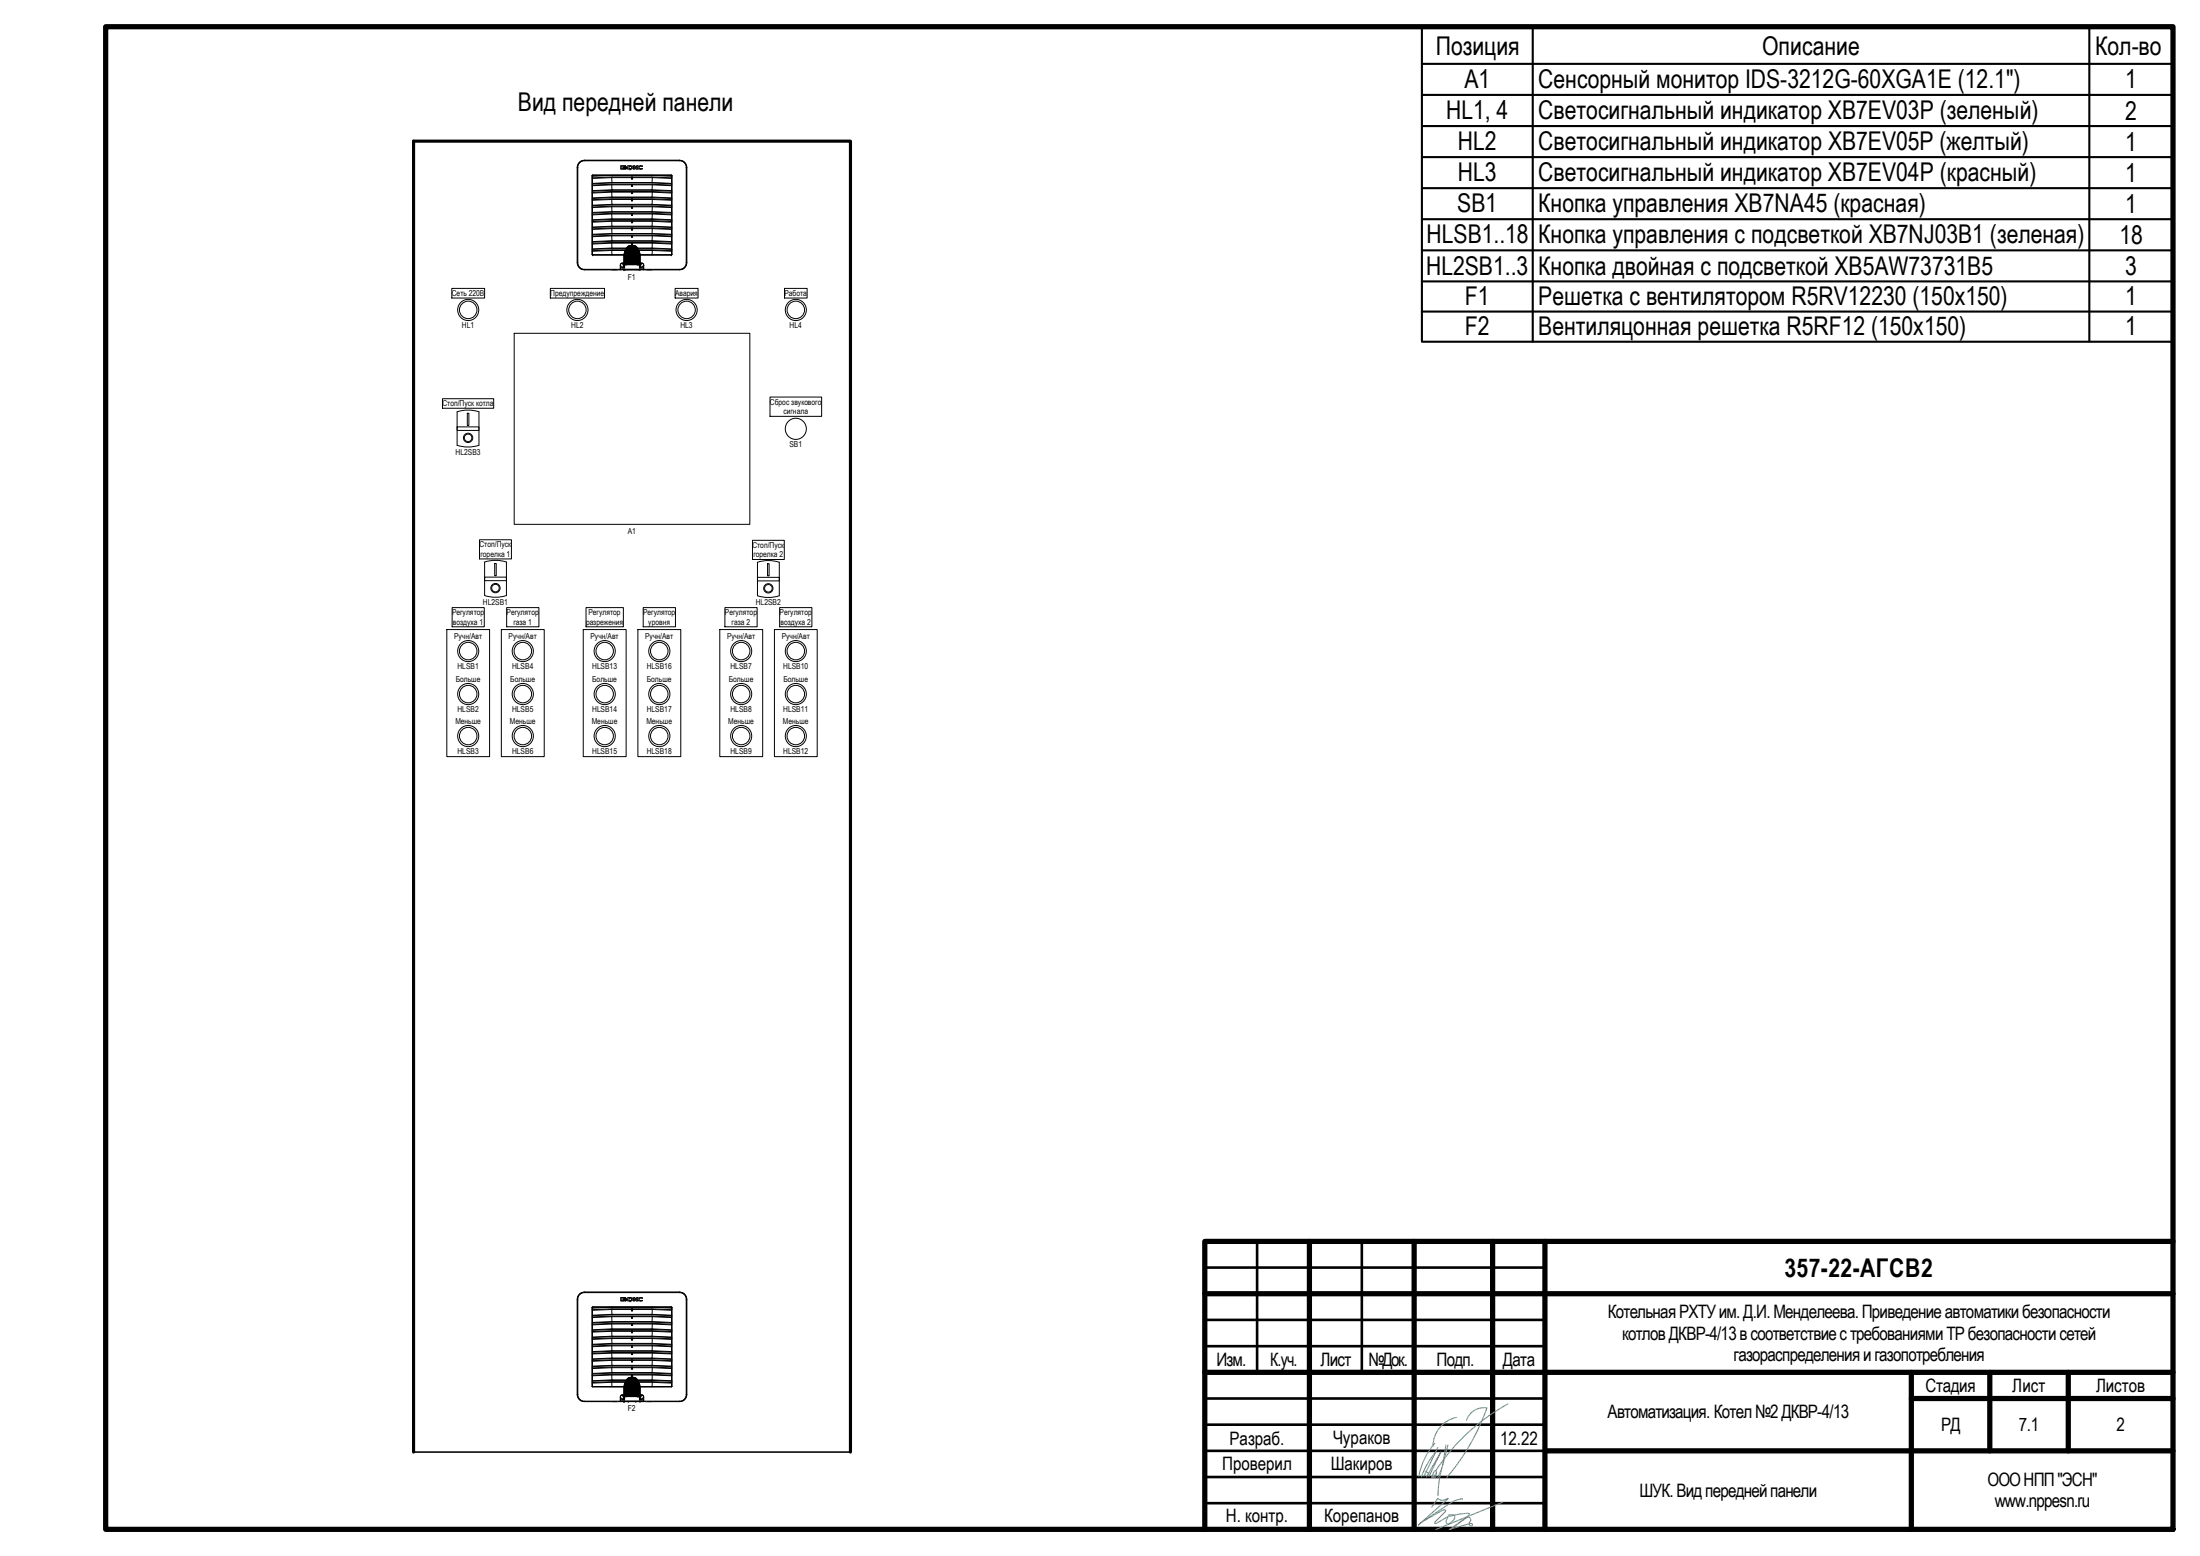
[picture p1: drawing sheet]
<svg xmlns="http://www.w3.org/2000/svg" width="420mm" height="297mm" viewBox="0 0 420 297" stroke-linecap="round" stroke-linejoin="round" font-family="sans-serif">
<g fill="none" stroke="#000" stroke-width="1">
<path d="M20.2 5.1h394.8v286.9h-394.8zM250.1 237v55M270.1 237v55M285.1 237v55M295.1 237v55M415 237h-184.9v55M230.1 247h184.9M230.1 262h184.9M295.1 277h119.9M365 262v30M365 267h50M380 262v15"/>
<path d="M395 262v15"/>
</g>
<path d="M240.1 237v25M260.1 237v25M230.1 242h65M230.1 252h65M230.1 257h65M230.1 267h65M230.1 277h65M230.1 272h65M230.1 287h65M230.1 282h65" fill="none" stroke="#000" stroke-width=".5"/>
<g fill="none" stroke="#3dad99" stroke-width=".2">
<path d="M274 275.5a13 13 0 0 0-3 6.4M274.2 277.2a15 15 0 0 0-2.7 4.8M274.6 276.3l-2.7 5.6M275.6 279.6a21.6 21.6 0 0 0-1 5.9M276.1 275.9l-.5 3.7M276.5 275.8l-.9 3.8M278.2 270.6a5.6 5.6 0 0 0-4.5 5.5M280.1 271.1a3.5 3.5 0 0 1 3.9-2.3 42.7 42.7 0 0 1-7.7 13.2M288 268a38.6 38.6 0 0 0-13.8 12.8M271.9 290.3l3.3-1.8 .7-.3 .1 .4-2 2v.2h.3l2.1-1.3 .1 .1-.3 .9 .1 .3 .3 .1 .8-.5a.73 .73 0 0 0 .1-1.2 .52 .52 0 0 0-.8 .2l3.4-.5h.5v.3l-3.7 2.8M272.2 281a.66 .66 0 0 1 .7 .7M272.9 281.9l2.3-4.7-2.8 4.8"/>
<path d="M274 280.8h.2a.99 .99 0 0 1-.5 1.3 1.01 1.01 0 0 1 .3-1.3zM274.1 281.6l-.4 .4h-.3l.2-.4M274.3 281l-.1 1.1M275.3 280.4l-.7 1.7M277 292l3.2-2.3a.46 .46 0 0 1 .5 0 .46 .46 0 0 1 .2 .6l-.3 .4a.36 .36 0 0 0 .1 .5 .36 .36 0 0 0 .5-.1l-.1-.2-.3-.1-4 1.2M279.3 286.2l-.1-.1-1.8 .6-6.5 4.4 5.7-5.1a1.59 1.59 0 0 1-2 .1l-1.2 1.6M287 286.8l-12.8 5.2"/>
</g>
<path d="M79 277.2v-250.3h83.4v250.3" fill="none" stroke="#000" stroke-width=".6"/>
<path d="M79 277.2h83.4" fill="none" stroke="#000" stroke-width=".3"/>
<g fill="none" stroke="#000" stroke-width=".19">
<path d="M110.2 31.9h.2M110.2 31.9l.1 18.3M110.4 31.9v18.3M111.6 30.6v.1M111.6 30.6l18.2 .1M111.6 30.6h18.2M111.6 30.6a1.37 1.37 0 0 0-1.4 1.3M111.6 30.7h18.2M111.6 30.7a1.25 1.25 0 0 0-1.2 1.2M111.6 30.6a1.33 1.33 0 0 0-1.3 1.3M113.1 33.5v15.1M113.1 33.5h.1"/>
<path d="M113.2 33.5h.1M113.2 33.5h15M113.2 33.4h15M113.2 33.4v.1M113.2 33.5h-.1M113.2 33.4l-.1 .1M116.8 35.3h3.8M116.8 36.7h3.8M116.8 33.9h3.8M116.8 39.5h3.8M116.8 33.9l.1 .9M116.8 39.5l.1 .9"/>
<path d="M116.8 35.3l.1 .9M116.8 38.1l.1 .9M116.8 36.7l.1 .9M116.8 33.9l-3.7 .2M116.8 39.5l-3.7 .1M116.8 35.3l-3.7 .2M116.8 38.1l-3.7 .1M116.8 36.7l-3.7 .2M116.8 38.1h3.8M116.9 34.8v.1M116.9 36.2v.1M116.9 39v.1"/>
<path d="M116.9 37.6v.1M116.9 37.7h7.6M116.9 36.3h7.6M116.9 39.1h7.6M116.9 34.9h7.6M116.9 34.8l-3.8 .3 3.8-.2M116.9 36.2l-3.8 .2v.1l3.8-.2M116.9 34.8h7.6M116.9 36.2h7.6M116.9 39h7.6M116.9 37.6h7.6M116.9 33.5h.1"/>
<path d="M116.9 37.6l-3.8 .2v.1l3.8-.2M116.9 39l-3.8 .3 3.8-.2M116.9 33.5l-3.8 .2M118.5 31.7h1h-.7v.5h.3l-.1-.3 .4 .2 .3-.1v.2l-.2 .1h-.9zM119 32.1l.4 .1M119 32l.4 .2M119.1 31.9l.1-.1a.24 .24 0 0 1 .3 0 .24 .24 0 0 1 .1 .2M119.1 31.9v.1M119.1 32l.3-.1 .2 .1M119.1 31.9l.3-.1 .3 .2M119.2 32.2h.1M119.3 32.2h.1"/>
<path d="M119.4 32h-.2h.3M119.4 32.2h.2M119.4 31.9l-.3 .1M119.4 31.9l.2 .1M119.6 32h.1M119.6 32h-.1M119.7 32.1l-.3 .1M119.7 32l-.3 .2M119.9 31.6h.4a.36 .36 0 0 1 .6 .4 .36 .36 0 0 1-.6 .3h-.4zM120.1 31.7l.5 .1a.3 .3 0 0 1-.1 .4 .3 .3 0 0 1-.4 0zM120.3 32.3h.1M120.6 33.8h.1"/>
<path d="M120.6 35.2h.1M120.6 38h.1M120.6 39.4h.1M120.6 36.6h.1M120.6 38h.2M120.6 36.6h.2M120.6 39.4h.2M120.6 35.2h.2M120.6 33.8v.4h.2v-.4M120.6 33.8l-7.5 .2M120.6 33.8h.2M120.8 33.8h.1"/>
<path d="M120.8 35.2v.4h-.2v-.4l-7.5 .1M120.8 38v.4h-.2v-.4l-7.5 .1M120.8 39.4v.4h-.2v-.5l-7.5 .2M120.8 36.6h.1M120.8 35.3h3.8M120.8 36.7h3.8M120.8 33.9h3.8M120.8 39.5h3.8M120.8 35.2h3.7l3.8 .1M120.8 38h3.7l3.8 .1M120.8 39.4l3.7-.1 3.8 .2M120.8 33.8l7.5 .2"/>
<path d="M120.8 38.1h3.8M121 31.6h.2v.3l.6-.3-.4 .3 .4 .4h-.3l-.3-.3v.3h-.2zM122.4 32.2h.1M122.6 32.2h.1M122.6 32.2h-.2M122.7 32.2a.43 .43 0 0 1-.6 .1 .43 .43 0 0 1-.2-.6l.5-.1 .3 .1-.1 .1a.3 .3 0 0 0-.5 0 .3 .3 0 0 0 .3 .4M124.5 39.1l3.8 .1M124.5 37.7l3.8 .2v-.1M124.5 36.3l3.8 .2v-.1M124.5 34.9l3.8 .1M124.5 37.6v.1M124.5 36.2v.1"/>
<path d="M124.5 39v.1M124.5 34.8v.1M124.5 37.6l3.8 .2M124.5 36.2l3.8 .2M124.5 39l3.8 .2M124.5 34.8l3.8 .2M124.5 33.5h.1M124.5 33.5l3.8 .2M124.6 36.7l-.1 .9M124.6 38.1l-.1 .9M124.6 35.3l-.1 .9M124.6 33.9l-.1 .9"/>
<path d="M124.6 39.5l-.1 .9M124.6 36.7l3.7 .2M124.6 38.1l3.7 .1M124.6 35.3l3.7 .2M124.6 33.9l3.7 .2M124.6 39.5l3.7 .1M128.2 33.5h.1M128.2 33.4l.1 .1M128.2 33.4v.1M128.3 38.2v1M128.3 39.6v1M128.3 36.9v.9"/>
<path d="M128.3 34.1v.9M128.3 35.5v.9M128.3 33.5h.1M128.3 33.5v15.1M128.3 34v.1M128.3 35.4v.1M128.3 36.8v.1M128.3 38.2h.1M128.3 39.6h.1M128.3 36.7l-7.5-.1v.4h-.2v-.4l-7.5 .1M129.8 30.6h.1M129.8 30.6a1.37 1.37 0 0 1 1.4 1.3"/>
<path d="M129.8 30.7a1.25 1.25 0 0 1 1.3 1.2M129.8 30.6a1.33 1.33 0 0 1 1.3 1.3M131.1 31.9v18.3M131.2 31.9l-.1 18.3M131.2 31.9h-.1M86.3 55.1h6.3v1.8h-6.3zM105.1 55.1h10.4v1.8h-10.4zM110.2 50.2h.2M110.2 50.2a1.34 1.34 0 0 0 1.4 1.3M110.3 50.2a1.32 1.32 0 0 0 1.3 1.3h6.9M110.4 50.2a1.25 1.25 0 0 0 1.2 1.2M111.6 51.4v.1"/>
<path d="M111.6 51.5h18.2M113.1 48.6l.1 .1M113.1 48.6h.1M113.1 46.5l3.8-.2h7.6l3.8 .2M113.2 48.6h.1M113.2 48.7h5.9M113.2 48.6v.1M116.8 47.8l.1 .8M116.8 42.2h3.8M116.8 43.6h3.8M116.8 45h3.8M116.8 47.8l-3.7 .2"/>
<path d="M116.8 40.9l.1 .9M116.8 43.6l.1 1M116.8 46.4l.1 .9M116.8 45l.1 1M116.8 42.2l.1 1M116.8 40.9l-3.7 .1M116.8 43.6l-3.7 .2M116.8 46.4l-3.7 .2M116.8 45l-3.7 .2M116.8 42.2l-3.7 .2M116.8 46.4h3.8M116.8 40.9h3.8"/>
<path d="M116.9 41.9h7.6M116.9 46.1h7.6M116.9 40.4v.1M116.9 41.8v.1M116.9 44.6v.1M116.9 47.3v.2M116.9 46v.1M116.9 43.2v.1M116.9 43.3h7.6M116.9 44.7h7.6M116.9 40.5h7.6M116.9 40.4l-3.8 .2v.1l3.8-.2"/>
<path d="M116.9 41.8l-3.8 .2v.1l3.8-.2M116.9 44.6l-3.8 .1v.1l3.8-.1M116.9 47.3l-3.8 .3 3.8-.1M116.9 47.5h2.7M116.9 47.3h2.8M116.9 44.6h7.6M116.9 40.4h7.6M116.9 46h7.6M116.9 43.2h7.6M116.9 41.8h7.6M116.9 43.2l-3.8 .2 3.8-.1M116.9 46l-3.8 .1v.1l3.8-.1"/>
<path d="M118.5 51.5h.1M118.5 50.7h.1M118.5 50.7v.8M118.5 51.4h-6.9M118.5 50.7l.3 .4M118.5 50.7v.7M118.5 51.4l.1 .1M118.8 51.4l.4 .1M118.8 51.1h.4M118.8 51.1v.3M118.8 51.4h-.3M118.8 50.3l-.2 .1-.1 .3"/>
<path d="M118.8 50.2v.1M118.8 50.2l-.3 .1v.4M118.8 50.3l.3 .4M118.8 50.3h.3M118.8 50.2h.3M118.9 51.5h-.3M119.1 50.2v.1M119.1 50.7v.1M119.1 50.3v.4M119.1 50.8l.1 .1M119.1 50.8l-.3 .3M119.1 50.8h.1"/>
<path d="M119.1 48.6h.1M119.1 50.1h.1M119.1 50.1v.1M119.1 48.7v1.4M119.2 50.9v.2M119.2 51.1v.3h3v-.3M119.2 51.1h.1M119.2 50.9l.1 .2M119.2 51.5h3M119.2 51.5h.2M119.2 51.5h.1M119.2 50.1l-.1 .2"/>
<path d="M119.2 48.6l-.1 .1M119.2 50.1v.5l-.1 .1M119.2 48.6h.1M119.2 50.1h.1M119.2 50.7v.2M119.2 48.6v2.1M119.2 48.6h-6M119.2 50.7l-.1 .1M119.2 48.3h.1M119.2 48.3v.3M119.2 50.9h.1M119.3 50.1h.1l-.1 .2"/>
<path d="M119.3 50.1v1M119.3 48.3h-.1M119.3 48.3h.1M119.3 48.3v1.8M119.3 50.3l.2 .2M119.3 48.3v2M119.3 48l-.1 .6M119.3 48h.1M119.4 48l-.1 .3M119.4 48l-.2 .3M119.4 50.3l.1 .2M119.4 50.3h.1"/>
<path d="M119.4 48.3v2M119.4 48v2.3M119.4 48h.1M119.4 50.3l.2 .1M119.5 47.8h-2.7M119.5 47.8h.1M119.5 47.8l-.1 .2M119.5 48v2.3M119.5 47.7l-6.4 .2M119.5 50.3l.1 .1M119.5 47.7l-.2 .3M119.5 50.5h2.3"/>
<path d="M119.5 50.5h.1M119.6 49h.1M119.6 47.8l-.1 .2M119.6 48.5h2.2zM119.6 50.2l2.2 .1zM119.6 50.4h2.2M119.6 50l2.2 .1zM119.6 49.1h2.2M119.6 48h2.2zM119.6 48.7h2.2M119.6 49.8h2.2M119.6 49.3h2.2"/>
<path d="M119.6 49v.2h2.2M119.6 49.7v.2h2.2v-.2M119.6 49.5v.2M119.6 47.9v.2h2.2M119.6 48.3l2.2 .1M119.6 49h2.2M119.6 49.5h2.2M119.6 49l2.2 .1M119.6 49.5l2.2 .1M119.6 49.8v.6M119.6 50.4h.1M119.6 47.9v.1"/>
<path d="M119.6 48.3v.4M119.6 47.9h2.2M119.6 49.6h2.2zM119.6 48v.3M119.6 49.1v.2M119.6 48.4v.2h2.2M119.6 49.3v.4M119.6 48.7v.4M119.6 47.5l-.1 .2M119.7 47.8h2M119.7 47.8l-.1 .1M119.7 47.7h2"/>
<path d="M119.7 47.7v.1M119.7 47.7l-.1 .2M119.7 47.3l-.1 .2M119.7 47.2l-.3 .8M119.7 47.3l-.2 .5M119.7 47.2v.1M119.7 47.6v.1zM119.7 47.3h.1M119.8 47.6h1.8M119.8 47.3h.1M119.8 47.3l-.2 .5M119.8 47.5l1.8 .1"/>
<path d="M119.8 47.5v.1M119.8 47.5h.1M119.9 47.5h1.6M119.9 47.3v.2M119.9 47.3l1.6 .1M119.9 47.3h1.6M119.9 47.3h.1M120 50.5h1.4M120 51.5h.1M120 47.2h1.4M120.1 47.1l-.1 .1M120.1 47.1h.1"/>
<path d="M120.1 47.1v.1M120.1 47.1h1.2M120.1 47.2h-.1M120.1 47.2h1.2M120.1 47.1h.2h-.2M120.3 47.1h.8M120.4 46.9h.1M120.4 47h.6M120.4 46.9l-.4 .1-.3 .2M120.4 46.9l-.7 .4M120.4 47l-.6 .3M120.4 46.9v.1"/>
<path d="M120.4 46.9l-.7 .3M120.6 42.2h.2M120.6 43.6h.1M120.6 42.2v.3h.2v-.4l7.5 .2M120.6 46.4h.1M120.6 45h.1M120.6 44.9v.4h.2v-.3M120.6 46.3v.4h.2v-.4M120.6 43.6h.2M120.6 40.8h.2M120.6 42.2l-3.7-.1-3.8 .2M120.6 40.8l-3.7-.1-3.8 .2"/>
<path d="M120.6 46.4h.2M120.6 45h.2M120.8 43.6v.3h-.2v-.4l-7.5 .2M120.8 42.2h.1M120.8 46.4h.1M120.8 40.8v.3h-.2v-.3M120.8 44.9v.1M120.8 42.2h3.8M120.8 43.6h3.8M120.8 45h3.8M120.8 40.8l3.7-.1 3.8 .3M120.8 43.6l3.7-.1 3.8 .2"/>
<path d="M120.8 46.4h3.8M120.8 40.9h3.8M121 46.9l.4 .1 .2 .3M121 47l.6 .3M121 46.9v.1M121 46.9l.4 .1 .3 .2M121 46.9h-.6M121 46.9l.7 .3M121.1 47.1h.2M121.2 47.1h.1M121.3 47.1h.1M121.3 47.1v.1"/>
<path d="M121.3 47.2h.1M121.3 47.1l.1 .1M121.4 51.5h.1M121.5 47.3h.1M121.5 47.3v.1M121.5 47.4v.1M121.5 47.3v.2M121.6 47.5h.1M121.6 47.3l.2 .5M121.6 47.6h.1M121.6 47.5l.1 .1M121.6 47.3l.3 .5"/>
<path d="M121.6 47.3h.1M121.7 47.2l.3 .8M121.7 47.2l-.1 .1M121.7 47.2v.1M121.7 47.6h.1M121.7 47.7l.1 .2M121.7 47.7v.1M121.7 47.3l.1 .2M121.7 47.3h2.8M121.7 47.8h-2M121.7 47.8h.1M121.7 47.8l.1 .1"/>
<path d="M121.8 47.5h6.5M121.8 47.5l.1 .2M121.8 47.9h.1M121.8 48.9h-2.2M121.8 48.8v.2M121.8 48.4v.2M121.8 49v.1M121.8 50.2h.1M121.8 48.2v.3M121.8 48.7v.1M121.8 49.1v.1M121.8 49.3v.2"/>
<path d="M121.8 49.8v.2M121.8 48.2l-2.2 .1M121.8 50v.1h-2.2v-.2h2.2v.2M121.8 48.5v.1M121.8 49.1h.1M121.8 47.9v.2M121.8 48.9l-2.2-.1v.2M121.8 50.2h-2.2v.2M121.8 48.2h-2.2v.1M121.8 49.3h-2.2v.2M121.8 48.7l-2.2-.1v.1l2.2 .1M121.8 48.9v.1"/>
<path d="M121.8 48.2v.1M121.8 48.6v.2M121.8 49.5v.2M121.8 48.7h-2.2M121.8 49.8h-2.2M121.8 49.3h-2.2M121.8 49.6v.1h-2.2M121.8 50.4v.1M121.8 50.2v.2M121.8 50.2v.2h-2.2M121.8 47.8l.1 .2M121.8 50.5h.1"/>
<path d="M121.9 47.7l6.4 .2M121.9 48v2.3M121.9 50.3l-.1 .1M121.9 50.3h.1M121.9 48h.1M121.9 47.7l.2 .3M121.9 47.8h2.7M121.9 47.8l.1 .2M121.9 47.8h-.1M122 48h.1M122 48v2.3M122 51.5h.2"/>
<path d="M122 50.3l-.2 .2M122 50.1h.1M122 48.3h.1M122 50.3h.1M122 48.3v2M122 48l.1 .3M122 48l.2 .3M122.1 48.3h.1M122.1 48.3h-.1M122.1 48l.1 .6M122.1 48.3v1.8M122.1 50.3l-.3 .2"/>
<path d="M122.1 50.1v.2M122.1 48.3v.3M122.1 48.6v1.5M122.1 51.1h.1M122.1 48.6h.1M122.2 48.3h-.1M122.2 50.9l-.1 .2M122.2 48.3v.3M122.2 48.3h.1M122.2 50.9h.1M122.2 50.1l-.1 1M122.2 48.6v2.1"/>
<path d="M122.2 50.7v.2M122.2 48.6h6M122.2 50.7l.1 .1M122.2 48.6v.1M122.2 50.1l.1 .2M122.2 48.6l.1 .1M122.2 48.7h.1M122.2 50.1h.1M122.2 48.7v1.4M122.2 50.1v.5l.1 .1M122.2 48.6h.1M122.2 51.5h-.2"/>
<path d="M122.2 51.5h.1M122.2 51.1h.4M122.2 51.5h.3M122.2 50.9v.2M122.3 48.7h5.9M122.3 50.1v.1M122.3 48.7v1.4M122.3 50.8l-.1 .1M122.3 50.8l.3 .3M122.3 50.8h.1M122.3 50.2v.1M122.3 50.3v.4"/>
<path d="M122.3 50.7v.1M122.3 50.3h.3M122.3 50.2h.3M122.5 51.5h.3M122.6 50.3l.2 .1 .1 .3M122.6 50.2l.3 .1v.4M122.6 50.2v.1M122.6 50.3l-.3 .4M122.6 51.4l-.4 .1M122.6 51.4l-.1 .1M122.6 51.1v.3M122.6 51.4h.3"/>
<path d="M122.8 51.5h.1M122.9 51.4h6.9M122.9 50.7h.1M122.9 50.7l-.3 .4M122.9 50.7v.7M122.9 51.4l-.1 .1M122.9 50.7v.8M124.5 46.1l3.8 .1v-.1M124.5 41.9l3.8 .2v-.1M124.5 41.8l3.8 .2M124.5 44.7l3.8 .1v-.1M124.5 43.3h3.8"/>
<path d="M124.5 40.5l3.8 .2v-.1M124.5 41.8v.1M124.5 46v.1M124.5 43.2v.1M124.5 44.6v.1M124.5 40.4v.1M124.5 47.3v.2M124.5 46l3.8 .1M124.5 43.2l3.8 .1M124.5 44.6l3.8 .1M124.5 40.4l3.8 .2M124.5 47.3l3.8 .2"/>
<path d="M124.6 47.8l-.1 .8M124.6 47.8l3.7 .2M124.6 40.9l-.1 .9M124.6 45l-.1 1M124.6 42.2l-.1 1M124.6 43.6l-.1 1M124.6 46.4l-.1 .9M124.6 40.9l3.7 .1M124.6 45l3.7 .2M124.6 42.2l3.7 .2M124.6 43.6l3.7 .2M124.6 46.4l3.7 .2"/>
<path d="M128.2 48.6h.1M128.2 48.6v.1M128.3 46.6v.9M128.3 45.1v.1M128.3 45.2v.9M128.3 42.4v.9M128.3 43.8v.9M128.3 41v1M128.3 48v.6M128.3 42.3v.1M128.3 43.7v.1M128.3 46.5v.1"/>
<path d="M128.3 47.9v.1M128.3 45.1h.1M128.3 45.1l-3.8-.2h-7.6l-3.8 .2M128.3 48.6h.1M128.3 48.6h-.1M128.3 48.6l-.1 .1M128.9 55.1h4.4v1.8h-4.4zM129.8 51.4v.1M131.1 50.2a1.25 1.25 0 0 1-1.3 1.2M131.1 50.2a1.32 1.32 0 0 1-1.3 1.3h-6.9M131.2 50.2h-.1M131.2 50.2a1.34 1.34 0 0 1-1.4 1.3"/>
<path d="M149.8 55.1h4.3v1.8h-4.3zM84.5 76.1h9.8v1.8h-9.8zM87.3 78.6l1.8-.3h1.2l1.2 .3v6.4l-1.2 .3h-1.2l-1.8-.3zM89.2 78.9h.3v2.3h-.3zM98.2 63.6h45v36.5h-45zM147.1 75.8h9.8v3.7h-9.8zM87.3 81.5h4.2v.7h-4.2zM86.3 116h6.2v3.7h-6.2zM91.6 103h6.1v3.7h-6.1zM92.6 110.2h4.1v.6h-4.1zM92.6 107.3l1.7-.3h1.2l1.2 .3v6.4l-1.2 .3h-1.2l-1.7-.3zM94.5 107.6h.3v2.3h-.3z"/>
<path d="M96.8 116h6.1v3.7h-6.1zM111.9 116h7.2v3.7h-7.2zM122.8 116h6.2v3.7h-6.2zM138.4 116h6.2v3.7h-6.2zM143.7 103.1h6.1v3.7h-6.1zM144.7 110.2h4.1v.7h-4.1zM144.7 107.3l1.7-.3 1.3 .1 1.1 .2v6.4l-1.1 .3-1.3 .1-1.7-.4zM146.6 107.6h.3v2.3h-.3zM148.9 116h6.2v3.7h-6.2zM85.3 120.2h8.2v24.2h-8.2zM95.7 120.2h8.2v24.2h-8.2zM111.4 120.2h8.2v24.2h-8.2z"/>
<path d="M121.8 120.2h8.2v24.2h-8.2zM137.5 120.2h8.2v24.2h-8.2zM147.9 120.2h8.2v24.2h-8.2zM110.3 248l-.1 18.2M110.4 248h-.2M110.4 248v18.2M111.6 246.7v.1M111.6 246.7h18.2M111.6 246.7a1.37 1.37 0 0 0-1.4 1.3M111.6 246.8a1.24 1.24 0 0 0-1.2 1.2M111.6 246.8h18.2M113.1 249.6h.1"/>
<path d="M113.1 249.6v15M113.1 252.8l7.5-.2v.4h.2v-.4l7.5 .2M113.1 255.6l3.8-.2h7.6l3.8 .2M113.1 251.4l7.5-.2v.5h.2v-.5l7.5 .2M113.1 250l3.8-.1h7.6l3.8 .1v.1M113.2 249.5h.1M113.2 249.5h15M113.2 249.5l-.1 .1M116.8 250l.1 .9M116.8 256.9l.1 1M116.8 255.5l.1 1M116.8 259.7l.1 .9"/>
<path d="M116.8 251.4l.1 .9M116.8 254.1l.1 1M116.8 258.3l.1 .9M116.8 252.8l.1 .9M116.8 251.4h7.8M116.8 250l-3.7 .1M116.8 256.9l-3.7 .2M116.8 255.5l-3.7 .2M116.8 259.7l-3.7 .2M116.8 251.4l-3.7 .1M116.8 254.1l-3.7 .2M116.8 258.3l-3.7 .2"/>
<path d="M116.8 252.8l-3.7 .1M116.8 256.9h3.8M116.8 254.1h3.8M116.8 252.8h3.8M116.8 258.3h3.8M116.8 250h3.8M116.8 259.7h3.8M116.8 255.5h3.8M116.9 258h7.6M116.9 253.8h7.6M116.9 252.4h7.6M116.9 250.9v.1"/>
<path d="M116.9 256.5v.1M116.9 257.9v.1M116.9 252.3v.1M116.9 255.1v.1M116.9 259.2v.2M116.9 253.7v.1M116.9 255.2h7.6M116.9 251h7.6M116.9 259.4h7.6M116.9 256.6h7.6M116.9 250.9l-3.8 .3 3.8-.2M116.9 252.3l-3.8 .2v.1l3.8-.2"/>
<path d="M116.9 256.5l-3.8 .1v.1l3.8-.1M116.9 257.9l-3.8 .1v.1l3.8-.1M116.9 249.5v.1M116.9 250.9h7.6M116.9 252.3h7.6M116.9 256.5h7.6M116.9 259.2h7.6M116.9 257.9h7.6M116.9 255.1h7.6M116.9 253.7h7.6M116.9 249.6h7.6M116.9 253.7l-3.8 .2v.1l3.8-.2"/>
<path d="M116.9 255.1l-3.8 .2 3.8-.1M116.9 259.2l-3.8 .3 3.8-.1M116.9 249.6l-3.8 .1M118.5 247.8h1h-.7v.5h.3l-.1-.3a.47 .47 0 0 0 .7 0v.2l-.2 .1h-.9zM119 248.1l.4 .2M119 248.1l.4 .1M119.1 248l.2-.1 .4 .1M119.2 248.1h.4zM119.2 248.3h.2M119.4 248.2h.2M119.5 247.8h.1M119.6 248.1h.1"/>
<path d="M119.6 248h-.5M119.6 248v.1M119.7 248l-.1-.1a.25 .25 0 0 0-.3-.1 .25 .25 0 0 0-.2 .3h.5M119.7 248.1l-.3 .2M119.7 248.1l-.3 .1M119.9 247.7h.4a.36 .36 0 0 1 .6 .3 .36 .36 0 0 1-.6 .3h-.4zM120.1 247.8l.5 .1a.31 .31 0 0 1-.1 .4 .31 .31 0 0 1-.4 0zM120.3 248.3h.1M120.6 258.2l.2 .1M120.6 254.1h.2M120.6 252.7h.2M120.6 249.9h.1"/>
<path d="M120.6 259.7h.1M120.6 251.3h.1M120.6 258.3v.3h.2v-.4l7.5 .2M120.6 254.1h.1M120.6 255.5h.1M120.6 255.4v.4h.2v-.3M120.6 252.7h.1M120.6 259.6l.2 .1M120.6 256.8h.2M120.6 251.3h.2M120.6 249.9v.4h.2v-.4M120.6 256.9l-3.7-.1-3.8 .2"/>
<path d="M120.6 258.3l-3.7-.1-3.8 .2M120.6 249.9h.2M120.6 256.9h.2M120.6 255.5h.2M120.8 249.9h.1M120.8 259.7v.3h-.2v-.4l-7.5 .2M120.8 258.3h.1M120.8 254.1v.3h-.2v-.4l-7.5 .2M120.8 256.9v.3h-.2v-.3M120.8 252.7h.1M120.8 255.4v.1M120.8 254.1l3.7-.1 3.8 .2"/>
<path d="M120.8 256.9l3.7-.1 3.8 .2M120.8 259.7l3.7-.1 3.8 .2M120.8 256.9h3.8M120.8 254.1h3.8M120.8 252.8h3.8M120.8 258.3h3.8M120.8 250h3.8M120.8 259.7h3.8M120.8 255.5h3.8M121 247.7h.2v.3l.6-.3-.4 .3 .4 .3h-.3l-.3-.2v.2h-.2zM122.4 248.3h.1M122.6 248.2l-.2 .1"/>
<path d="M122.6 248.2h.1M122.7 248.2a.47 .47 0 0 1-.6 .2 .47 .47 0 0 1-.3-.5l.5-.2h.4l-.1 .2a.3 .3 0 0 0-.5-.1 .3 .3 0 0 0 .3 .5M124.5 258l3.8 .1v-.1M124.5 255.2h3.8M124.5 253.8l3.8 .2v-.1M124.5 252.4l3.8 .2v-.1M124.5 257.9l3.8 .1M124.5 253.7l3.8 .2M124.5 252.3l3.8 .2M124.5 255.1l3.8 .1M124.5 259.4h3.8M124.5 256.6l3.8 .1v-.1"/>
<path d="M124.5 251l3.8 .1M124.5 257.9v.1M124.5 253.7v.1M124.5 252.3v.1M124.5 255.1v.1M124.5 250.9v.1M124.5 259.2v.2M124.5 256.5v.1M124.5 250.9l3.8 .2M124.5 259.2l3.8 .2M124.5 256.5l3.8 .1M124.5 249.5v.1"/>
<path d="M124.5 249.6l3.8 .1M124.6 256.9l-.1 1M124.6 252.8l-.1 .9M124.6 254.1l-.1 1M124.6 251.4l-.1 .9M124.6 250l-.1 .9M124.6 258.3l-.1 .9M124.6 259.7l-.1 .9M124.6 255.5l-.1 1M124.6 256.9l3.7 .2M124.6 252.8l3.7 .1M124.6 254.1l3.7 .2"/>
<path d="M124.6 251.4l3.7 .1M124.6 250l3.7 .1M124.6 258.3l3.7 .2M124.6 259.7l3.7 .2M124.6 255.5l3.7 .2M128.2 249.5h.1M128.2 249.5l.1 .1M128.2 249.5l.1 15.1M128.3 258.4v.1M128.3 258.5v.9M128.3 259.9v.9M128.3 257.1v.9"/>
<path d="M128.3 254.3v.9M128.3 255.7v.9M128.3 252.9v1M128.3 250.1v1M128.3 251.5v1M128.3 249.6h.1M128.3 251.4v.1M128.3 252.8v.1M128.3 254.2v.1M128.3 255.6v.1M128.3 257v.1M128.3 259.8v.1"/>
<path d="M128.3 258.4h.1M128.3 249.6v15M129.8 246.8l-18.2-.1a1.33 1.33 0 0 0-1.3 1.3M129.8 246.7a1.33 1.33 0 0 1 1.3 1.3M129.8 246.7a1.37 1.37 0 0 1 1.4 1.3M129.8 246.8a1.24 1.24 0 0 1 1.3 1.2M131.1 248h.1M131.1 248v18.2M131.1 248l.1 18.2M110.2 266.2a1.34 1.34 0 0 0 1.4 1.4M110.3 266.2a1.32 1.32 0 0 0 1.3 1.3M110.4 266.2h-.2"/>
<path d="M110.4 266.2a1.25 1.25 0 0 0 1.2 1.3M111.6 267.5v.1M111.6 267.5h18.2M113.1 264.6l.1 .2M113.1 264.6h.1M113.1 262.5l7.5-.1v.4h.2v-.4h3.7l3.8 .2M113.1 264.6l.1 .1M113.1 261.1l7.5-.1v.4h.2v-.4l7.5 .1M113.2 264.7h.1M113.2 264.7v.1M113.2 264.8h5.9M116.8 263.9l.1 .8h-3.7"/>
<path d="M116.8 262.5l.1 .9M116.8 261.1l.1 .9M116.8 261.1h7.8M116.8 262.5l-3.7 .1M116.8 261.1l-3.7 .2M116.8 262.5h3.8M116.8 263.9l-3.7 .1M116.8 263.9h2.6M116.9 262.1h7.6M116.9 260.6v.1M116.9 263.4v.1M116.9 262v.1"/>
<path d="M116.9 260.7h7.6M116.9 260.6l-3.8 .2v.1l3.8-.2M116.9 263.4l-3.8 .3 3.8-.2M116.9 263.5h2.7M116.9 263.4h2.8M116.9 260.6h7.6M116.9 262h7.6M116.9 262l-3.8 .2v.1l3.8-.2M118.5 266.7h.1M118.5 266.7v.8h.1M118.5 267.5h-6.9M118.5 266.7l.3 .5"/>
<path d="M118.5 266.7v.8M118.5 267.5h.1M118.8 267.5h.4M118.8 267.2h.4M118.8 267.2v.3M118.8 267.5h-.3M118.8 266.3l-.2 .1-.1 .3M118.8 266.3h.1M118.8 266.3l-.3 .1v.3M118.8 266.3l.3 .4M118.8 266.3h.3M118.9 267.5h-.3"/>
<path d="M119.1 266.3h.1M119.1 266.7v.1M119.1 266.3v.4M119.1 266.9l.1 .1M119.1 266.9l-.3 .3M119.1 266.8v.1M119.1 264.7h.1M119.1 266.2h.1M119.1 266.2v.1M119.1 264.8v1.4M119.2 267v.2M119.2 267.2v.3h3v-.3"/>
<path d="M119.2 267.2h.1M119.2 267l.1 .2M119.2 267.5h3M119.2 267.5h.1M119.2 267.5h.2M119.2 266.2l-.1 .1M119.2 264.7l-.1 .1M119.2 266.2v.4l-.1 .1M119.2 264.7h.1M119.2 266.2h.1M119.2 266.8v.1M119.2 264.7v2.1"/>
<path d="M119.2 264.7h-6M119.2 266.8l-.1 .1M119.2 266.7l-.1 .1M119.2 264.4h.1M119.2 266.9l.1 .3M119.2 264.4v.3M119.2 266.9v.1M119.3 266.2h.1l-.1 .2M119.3 266.2v1M119.3 264.7h-.1M119.3 264.4h-.1M119.3 264.4h.1"/>
<path d="M119.3 264.4v1.8M119.3 266.4l.2 .2M119.3 264.4v2M119.3 264.1l-.1 .6M119.4 264.1h.1M119.4 264.1l-.1 .3M119.4 264.1l-.2 .3M119.4 266.4l.1 .1M119.4 266.4h.1M119.4 264.4v2M119.4 264v2.4M119.4 264h.1"/>
<path d="M119.4 267.5h-.2M119.5 263.8l-.2 .3M119.5 263.8h.1M119.5 263.8l-.1 .2M119.5 263.8l.1 .1M119.5 266.4v.1l.1-.1M119.5 263.8l-6.4 .1M119.5 264v2.4M119.5 266.4h.1M119.5 266.6h2.3M119.5 266.5v.1M119.5 266.5h2.3"/>
<path d="M119.5 266.5h.1M119.6 264.8l2.2 .1M119.6 263.9l-.1 .1M119.6 264.5l2.2 .1zM119.6 266.3l2.2 .1zM119.6 265h2.2zM119.6 264.8v.4M119.6 266.4h2.2M119.6 266.1h2.2zM119.6 265.2h2.2M119.6 264.7h2.2M119.6 265.9h2.2"/>
<path d="M119.6 265.4h2.2M119.6 264.1h2.2M119.6 264.6h2.2M119.6 266h2.2M119.6 264.2h2.2M119.6 265.6h2.2M119.6 264l2.2 .1M119.6 265.9v.5M119.6 264v.1M119.6 265.8v.2M119.6 265.6v.1M119.6 264v.2"/>
<path d="M119.6 265.5h2.2M119.6 265.6l2.2 .1zM119.6 264.2l2.2 .1M119.6 264.1v.3M119.6 265.2v.2M119.6 264.6v-.1h2.2v.1M119.6 264.4v.3M119.6 266v.2h2.2v-.1M119.6 264.7v.1M119.6 265.4v.3M119.6 264h2.2M119.6 263.8v.2"/>
<path d="M119.6 263.5l-.1 .3M119.7 263.9h2M119.7 263.8v.1M119.7 263.9l-.1 .1M119.7 263.8h2M119.7 263.8h.1M119.7 263.8h-.1M119.7 263.4l-.1 .1M119.7 263.3l-.2 .5M119.7 263.3l.1 .1M119.7 263.3h.1M119.7 263.3v.1"/>
<path d="M119.8 263.6l1.8 .1M119.8 263.6l-.1 .2M119.8 263.6h1.8M119.8 263.4l-.2 .5M119.8 263.6h.1M119.9 263.5h1.6M119.9 263.4l1.6 .1M119.9 263.4h1.6M119.9 263.4v.1M119.9 263.3l1.6 .1M119.9 263.3v.1M119.9 263.3v.2"/>
<path d="M120 267.5h.1M120 266.5h1.4M120 263.3h1.4M120.1 263.2l-.1 .1M120.1 263.2l.2-.1zM120.1 263.2h.1M120.1 263.2h1.2M120.3 263.1h.8M120.4 263h.1M120.4 262.9l-.4 .1-.3 .3M120.4 263l-.7 .3M120.4 263h.6"/>
<path d="M120.4 263l-.6 .4M120.6 262.4h.2M120.6 262.4h.1M120.6 261h.1M120.6 261h.2M120.8 262.4h.1M120.8 262.5h3.8M121 263l.4 .1 .2 .2M121 263l.6 .4M121 263h.1M121 262.9l.4 .1 .3 .3M121 262.9l-.6 .1"/>
<path d="M121 263l.7 .3M121.1 263.1l.2 .1M121.1 263.1h.2M121.2 263.1l.1 .1M121.3 263.2h.1M121.3 263.2l.1 .1M121.3 263.2h-1.2M121.4 267.5h.1M121.5 263.3v.2M121.5 263.4v.1M121.5 263.5h.1M121.5 263.4h.1"/>
<path d="M121.6 263.6l.1 .1M121.6 263.4l.2 .5M121.6 263.7l.1 .1M121.6 263.6v.1M121.6 263.3v.1M121.6 263.3l.3 .5M121.7 263.3l.2 .5M121.7 263.3h-.1M121.7 263.3v.1M121.7 263.7v.1M121.7 263.4l.1 .1M121.7 263.4h2.8"/>
<path d="M121.7 263.8h.1M121.7 263.8l-2 .1M121.7 263.8v.1M121.7 263.9l.1 .1M121.8 263.5l6.5 .1M121.8 263.8v.2M121.8 263.5l.1 .3M121.8 264.1v.1M121.8 264.3v.2M121.8 264.7v.2M121.8 265.2v.1M121.8 265.4v.1"/>
<path d="M121.8 265.9v.2M121.8 264.3l-2.2 .1M121.8 264.5v.1M121.8 264.9v.2M121.8 266.2v.2M121.8 265.1v.2M121.8 266v.2M121.8 265.2h-2.2v.1h2.2M121.8 265l-2.2-.1v.2h2.2M121.8 266.3l-2.2-.1v.2M121.8 266.3v.1h-2.2M121.8 265v.1"/>
<path d="M121.8 265.4l-2.2-.1v.2M121.8 264.2v.2h-2.2v-.2M121.8 265.6v.1M121.8 264v.2M121.8 265.8v.2M121.8 265.3v.2M121.8 264.7h-2.2M121.8 265.9h-2.2M121.8 265.4h-2.2M121.8 264.1h-2.2M121.8 265.6v.1h-2.2M121.8 266.4v.1"/>
<path d="M121.8 266.5v.1M121.8 266.5h.1M121.8 263.9l.1 .1M121.9 263.8l6.4 .1M121.9 266.4l-.1 .1M121.9 264h.1M121.9 264v2.4M121.9 266.4h-.1M121.9 263.8h.1M121.9 263.8l.1 .2M121.9 263.8l-.1 .1M122 263.8l.1 .3"/>
<path d="M122 264v2.4M122 264h.1M122 267.5h.2M122 263.9h2.6M122 266.4l-.2 .1M122 266.2h.1M122 264.4h.1M122 266.4h.1M122 264.4v2M122 264.1h.1M122 264.1l.1 .3M122 264.1l.2 .3"/>
<path d="M122.1 264.4h.1M122.1 264.4h-.1M122.1 264.1l.1 .6M122.1 264.4v1.8M122.1 266.4l-.3 .2M122.1 266.2v.2M122.1 264.4v.3M122.1 264.7v1.5M122.1 267.2h.1M122.1 264.7h.1M122.2 264.4h-.1M122.2 266.9l-.1 .3"/>
<path d="M122.2 264.4v.3M122.2 264.4h.1M122.2 266.9v.1M122.2 266.2l-.1 1M122.2 264.7v2.1M122.2 266.8v.1M122.2 264.7h6M122.2 266.8l.1 .1M122.2 266.7l.1 .1M122.2 264.7v.1M122.2 266.2l.1 .1M122.2 264.7l.1 .1"/>
<path d="M122.2 264.8h.1M122.2 266.2h.1M122.2 264.8v1.4M122.2 266.2v.4l.1 .1M122.2 264.7h.1M122.2 267.5h.1M122.2 267.2h.4M122.2 267.5h.3M122.2 267v.2M122.2 267l-.1 .2M122.3 266.2v.1M122.3 264.8v1.4"/>
<path d="M122.3 264.8h5.9M122.3 266.9l-.1 .1M122.3 266.9l.3 .3M122.3 266.8v.1M122.3 266.3h.1M122.3 266.3v.4M122.3 266.7v.1M122.3 266.3h.3M122.5 267.5h.3M122.6 266.3l.2 .1 .1 .3M122.6 266.3l.3 .1v.3M122.6 266.3h.1"/>
<path d="M122.6 266.3l-.3 .4M122.6 267.5h-.4M122.6 267.5h-.1M122.6 267.2v.3M122.6 267.5h.3M122.9 267.5h6.9M122.9 266.7h.1M122.9 266.7l-.3 .5M122.9 266.7v.8M122.9 267.5h-.1M122.9 266.7v.8h-.1M124.5 262.1l3.8 .2v-.1"/>
<path d="M124.5 262l3.8 .2M124.5 260.7l3.8 .2v-.1M124.5 262v.1M124.5 260.6v.1M124.5 263.4v.1M124.5 260.6l3.8 .2M124.5 263.4l3.8 .2M124.6 263.9l-.1 .8h3.7M124.6 261.1l-.1 .9M124.6 262.5l-.1 .9M124.6 261.1l3.7 .2M124.6 262.5l3.7 .1"/>
<path d="M124.6 263.9l3.7 .1M128.2 264.7h.1M128.2 264.7v.1M128.3 264l-.1 .7M128.3 262.6v1M128.3 261.3v.9M128.3 261.2v.1M128.3 264h.1M128.3 264.6l-.1 .1M128.3 264.6h.1M128.3 264.6l-.1 .2M129.8 267.5v.1"/>
<path d="M131.1 266.2h.1M131.1 266.2a1.25 1.25 0 0 1-1.3 1.3M131.1 266.2a1.32 1.32 0 0 1-1.3 1.3M131.2 266.2a1.34 1.34 0 0 1-1.4 1.4"/>
<circle cx="89.4" cy="59.2" r="2.02"/>
<circle cx="89.4" cy="59.2" r="1.67"/>
<circle cx="110.3" cy="59.2" r="1.67"/>
<circle cx="110.3" cy="59.2" r="2.02"/>
<circle cx="131.1" cy="59.2" r="1.67"/>
<circle cx="131.1" cy="59.2" r="2.02"/>
<circle cx="152" cy="59.2" r="2.02"/>
<circle cx="152" cy="59.2" r="1.67"/>
<circle cx="89.4" cy="83.6" r=".72"/>
<circle cx="89.4" cy="83.6" r=".89"/>
<circle cx="152" cy="81.9" r="2.02"/>
<circle cx="94.6" cy="112.3" r=".72"/>
<circle cx="94.6" cy="112.3" r=".89"/>
<circle cx="146.7" cy="112.3" r=".89"/>
<circle cx="146.8" cy="112.3" r=".73"/>
<circle cx="89.4" cy="132.5" r="2.02"/>
<circle cx="89.4" cy="124.3" r="2.01"/>
<circle cx="89.4" cy="132.5" r="1.67"/>
<circle cx="89.4" cy="124.3" r="1.67"/>
<circle cx="99.8" cy="132.5" r="2.02"/>
<circle cx="99.8" cy="124.3" r="2.01"/>
<circle cx="99.9" cy="132.5" r="1.67"/>
<circle cx="99.9" cy="124.3" r="1.67"/>
<circle cx="115.5" cy="124.3" r="1.67"/>
<circle cx="115.5" cy="132.5" r="1.67"/>
<circle cx="115.5" cy="132.5" r="2.02"/>
<circle cx="115.5" cy="124.3" r="2.01"/>
<circle cx="125.9" cy="124.3" r="1.67"/>
<circle cx="125.9" cy="132.5" r="1.67"/>
<circle cx="125.9" cy="132.5" r="2.02"/>
<circle cx="125.9" cy="124.3" r="2.02"/>
<circle cx="141.5" cy="132.5" r="2.01"/>
<circle cx="141.6" cy="124.3" r="2.01"/>
<circle cx="141.6" cy="124.3" r="1.67"/>
<circle cx="141.6" cy="132.5" r="1.67"/>
<circle cx="152" cy="132.5" r="2.02"/>
<circle cx="152" cy="124.3" r="2.01"/>
<circle cx="152" cy="132.5" r="1.67"/>
<circle cx="152" cy="124.3" r="1.67"/>
<circle cx="89.4" cy="140.5" r="2.02"/>
<circle cx="89.4" cy="140.5" r="1.67"/>
<circle cx="99.8" cy="140.5" r="2.02"/>
<circle cx="99.9" cy="140.5" r="1.67"/>
<circle cx="115.5" cy="140.5" r="1.66"/>
<circle cx="115.5" cy="140.5" r="2.02"/>
<circle cx="125.9" cy="140.5" r="1.67"/>
<circle cx="125.9" cy="140.5" r="2.02"/>
<circle cx="141.5" cy="140.5" r="2.01"/>
<circle cx="141.6" cy="140.5" r="1.67"/>
<circle cx="152" cy="140.5" r="2.02"/>
<circle cx="152" cy="140.5" r="1.67"/>
</g>
<g fill="none" stroke="#a80f02" stroke-width=".19">
<path d="M116.8 51.5h.1M117.9 51.5h.1M119.5 47.8l-.1 .2M119.6 50.5h.1M119.7 47.2h.1M120.4 46.9h.1M121 46.9h.1M121.7 47.2h.1M121.8 50.5h.1M122 47.8v.2M123.5 51.5h.1M124.6 51.5h.1"/>
<path d="M116.8 267.6h.1M117.9 267.6h.1M119.5 263.9l-.1 .2M119.6 266.5h.1M119.7 263.3h.1M120.4 262.9v.1M121 262.9v.1M121.7 263.3h.1M121.8 266.5h.1M122 263.9v.2M123.5 267.6h.1M124.6 267.6h.1"/>
</g>
<g fill="none" stroke="#000" stroke-width=".4">
<path d="M271.6 18.1h143.4M271.6 12.2h143.4M292.7 5.1v60.1M399 5.1v60.1M271.6 24.1h143.4M271.6 30h143.4M271.6 35.9h143.4M271.6 41.8h143.4M271.6 47.8h143.4M271.6 53.7h143.4M271.6 59.5h143.4M271.6 65.1v-60h143.4v60.1"/>
<path d="M271.6 65.2h143.4"/>
</g>
<g font-size="4.9">
<text x="274.2" y="10.6">Позиция</text>
<text x="336.5" y="10.6">Описание</text>
<text x="400.1" y="10.6">Кол-во</text>
<text x="279.7" y="16.8">A1</text>
<text x="293.8" y="16.8">Сенсорный монитор IDS-3212G-60XGA1E (12.1&quot;)</text>
<text x="405.9" y="16.9">1</text>
<text x="98.9" y="21.2">Вид передней панели</text>
<text x="276.2" y="22.8">HL1, 4</text>
<text x="293.8" y="22.8">Светосигнальный индикатор XB7EV03P (зеленый)</text>
<text x="405.9" y="22.8">2</text>
<text x="278.4" y="28.7">HL2</text>
<text x="293.8" y="28.7">Светосигнальный индикатор XB7EV05P (желтый)</text>
<text x="405.9" y="28.8">1</text>
<text x="278.4" y="34.6">HL3</text>
<text x="293.8" y="34.6">Светосигнальный индикатор XB7EV04P (красный)</text>
<text x="405.9" y="34.7">1</text>
<text x="278.3" y="40.5">SB1</text>
<text x="293.8" y="40.5">Кнопка управления XB7NA45 (красная)</text>
<text x="405.9" y="40.6">1</text>
<text x="272.4" y="46.5">HLSB1..18</text>
<text x="293.8" y="46.5">Кнопка управления с подсветкой XB7NJ03B1 (зеленая)</text>
<text x="404.8" y="46.6">18</text>
<text x="272.4" y="52.4">HL2SB1..3</text>
<text x="293.8" y="52.4">Кнопка двойная с подсветкой XB5AW73731B5</text>
<text x="405.9" y="52.5">3</text>
<text x="279.8" y="58.2">F1</text>
<text x="293.8" y="58.2">Решетка с вентилятором R5RV12230 (150х150)</text>
<text x="405.9" y="58.2">1</text>
<text x="279.8" y="63.9">F2</text>
<text x="293.8" y="63.9">Вентиляцонная решетка R5RF12 (150х150)</text>
<text x="405.9" y="64">1</text>
<text x="340.8" y="243.7">357-22-АГСВ2</text>
</g>
<g font-size="3.5">
<text x="307.1" y="251.6">КотельнаяРХТУим.Д.И.Менделеева.Приведениеавтоматикибезопасности</text>
<text x="309.8" y="255.7">котловДКВР-4/13всоответствиестребованиямиТРбезопасностисетей</text>
<text x="232.4" y="260.7">Изм.</text>
<text x="242.6" y="260.7">К.уч.</text>
<text x="252.2" y="260.7">Лист</text>
<text x="261.4" y="260.7">№Док.</text>
<text x="274.4" y="260.7">Подп.</text>
<text x="287" y="260.7">Дата</text>
<text x="331.1" y="259.8">газораспределенияигазопотребления</text>
<text x="367.7" y="265.7">Стадия</text>
<text x="384.3" y="265.7">Лист</text>
<text x="400.3" y="265.7">Листов</text>
<text x="234.8" y="275.8">Разраб.</text>
<text x="254.6" y="275.7">Чураков</text>
<text x="286.5" y="275.8">12.22</text>
<text x="307" y="270.7">Автоматизация. Котел№2ДКВР-4/13</text>
<text x="370.7" y="273.2">РД</text>
<text x="385.6" y="273.2">7.1</text>
<text x="404.2" y="273.2">2</text>
<text x="233.4" y="280.7">Проверил</text>
<text x="254.1" y="280.7">Шакиров</text>
<text x="313.1" y="285.7">ШУК.Видпереднейпанели</text>
<text x="379.5" y="283.6">ОООНПП&quot;ЭСН&quot;</text>
<text x="380.9" y="287.8">www.nppesn.ru</text>
<text x="234.1" y="290.6">Н. контр.</text>
<text x="252.9" y="290.6">Корепанов</text>
</g>
<g font-size="1.6">
<text x="119.9" y="53.4">F1</text>
<text x="86.3" y="56.5">Сеть 220В</text>
<text x="105.1" y="56.5">Предупреждение</text>
<text x="128.9" y="56.5">Авария</text>
<text x="149.8" y="56.5">Работа</text>
<text x="88.2" y="62.7">HL1</text>
<text x="109.1" y="62.7">HL2</text>
<text x="129.9" y="62.7">HL3</text>
<text x="150.8" y="62.7">HL4</text>
<text x="84.5" y="77.6">Стоп/Пуск котла</text>
<text x="147" y="77.3">Сброс звукового</text>
<text x="149.6" y="79.1">сигнала</text>
<text x="87" y="86.8">HL2SB3</text>
<text x="150.8" y="85.3">SB1</text>
<text x="119.9" y="101.9">A1</text>
<text x="91.6" y="104.5">Стоп/Пуск</text>
<text x="91.8" y="106.3">горелка 1</text>
<text x="143.7" y="104.6">Стоп/Пуск</text>
<text x="143.9" y="106.4">горелка 2</text>
<text x="86.3" y="117.5">Регулятор</text>
<text x="86.5" y="119.3">воздуха 1</text>
<text x="92.2" y="115.5">HL2SB1</text>
<text x="96.8" y="117.5">Регулятор</text>
<text x="98.1" y="119.3">газа 1</text>
<text x="111.9" y="119.3">разрежения</text>
<text x="112.4" y="117.5">Регулятор</text>
<text x="122.8" y="117.5">Регулятор</text>
<text x="123.8" y="119.3">уровня</text>
<text x="138.4" y="117.5">Регулятор</text>
<text x="139.7" y="119.3">газа 2</text>
<text x="144.3" y="115.5">HL2SB2</text>
<text x="148.9" y="117.5">Регулятор</text>
<text x="149.1" y="119.3">воздуха 2</text>
<text x="86.7" y="121.9">Ручн/Авт</text>
<text x="97.1" y="121.9">Ручн/Авт</text>
<text x="112.8" y="121.9">Ручн/Авт</text>
<text x="123.2" y="121.9">Ручн/Авт</text>
<text x="138.9" y="121.9">Ручн/Авт</text>
<text x="149.3" y="121.9">Ручн/Авт</text>
<text x="87" y="130.1">Больше</text>
<text x="87.4" y="127.8">HLSB1</text>
<text x="97.5" y="130.1">Больше</text>
<text x="97.8" y="127.8">HLSB4</text>
<text x="113.1" y="127.8">HLSB13</text>
<text x="113.1" y="130.1">Больше</text>
<text x="123.5" y="127.8">HLSB16</text>
<text x="123.5" y="130.1">Больше</text>
<text x="139.2" y="130.1">Больше</text>
<text x="139.5" y="127.8">HLSB7</text>
<text x="149.6" y="127.8">HLSB10</text>
<text x="149.6" y="130.1">Больше</text>
<text x="87.4" y="136">HLSB2</text>
<text x="97.8" y="136">HLSB5</text>
<text x="113.1" y="136">HLSB14</text>
<text x="123.5" y="136">HLSB17</text>
<text x="139.5" y="136">HLSB8</text>
<text x="149.6" y="136">HLSB11</text>
<text x="87" y="138.1">Меньше</text>
<text x="87.4" y="144">HLSB3</text>
<text x="97.4" y="138.1">Меньше</text>
<text x="97.8" y="144">HLSB6</text>
<text x="113" y="138.1">Меньше</text>
<text x="113.1" y="144">HLSB15</text>
<text x="123.5" y="138.1">Меньше</text>
<text x="123.5" y="144">HLSB18</text>
<text x="139.1" y="138.1">Меньше</text>
<text x="139.5" y="144">HLSB9</text>
<text x="149.5" y="138.1">Меньше</text>
<text x="149.6" y="144">HLSB12</text>
<text x="119.9" y="269.4">F2</text>
</g>
</svg>
